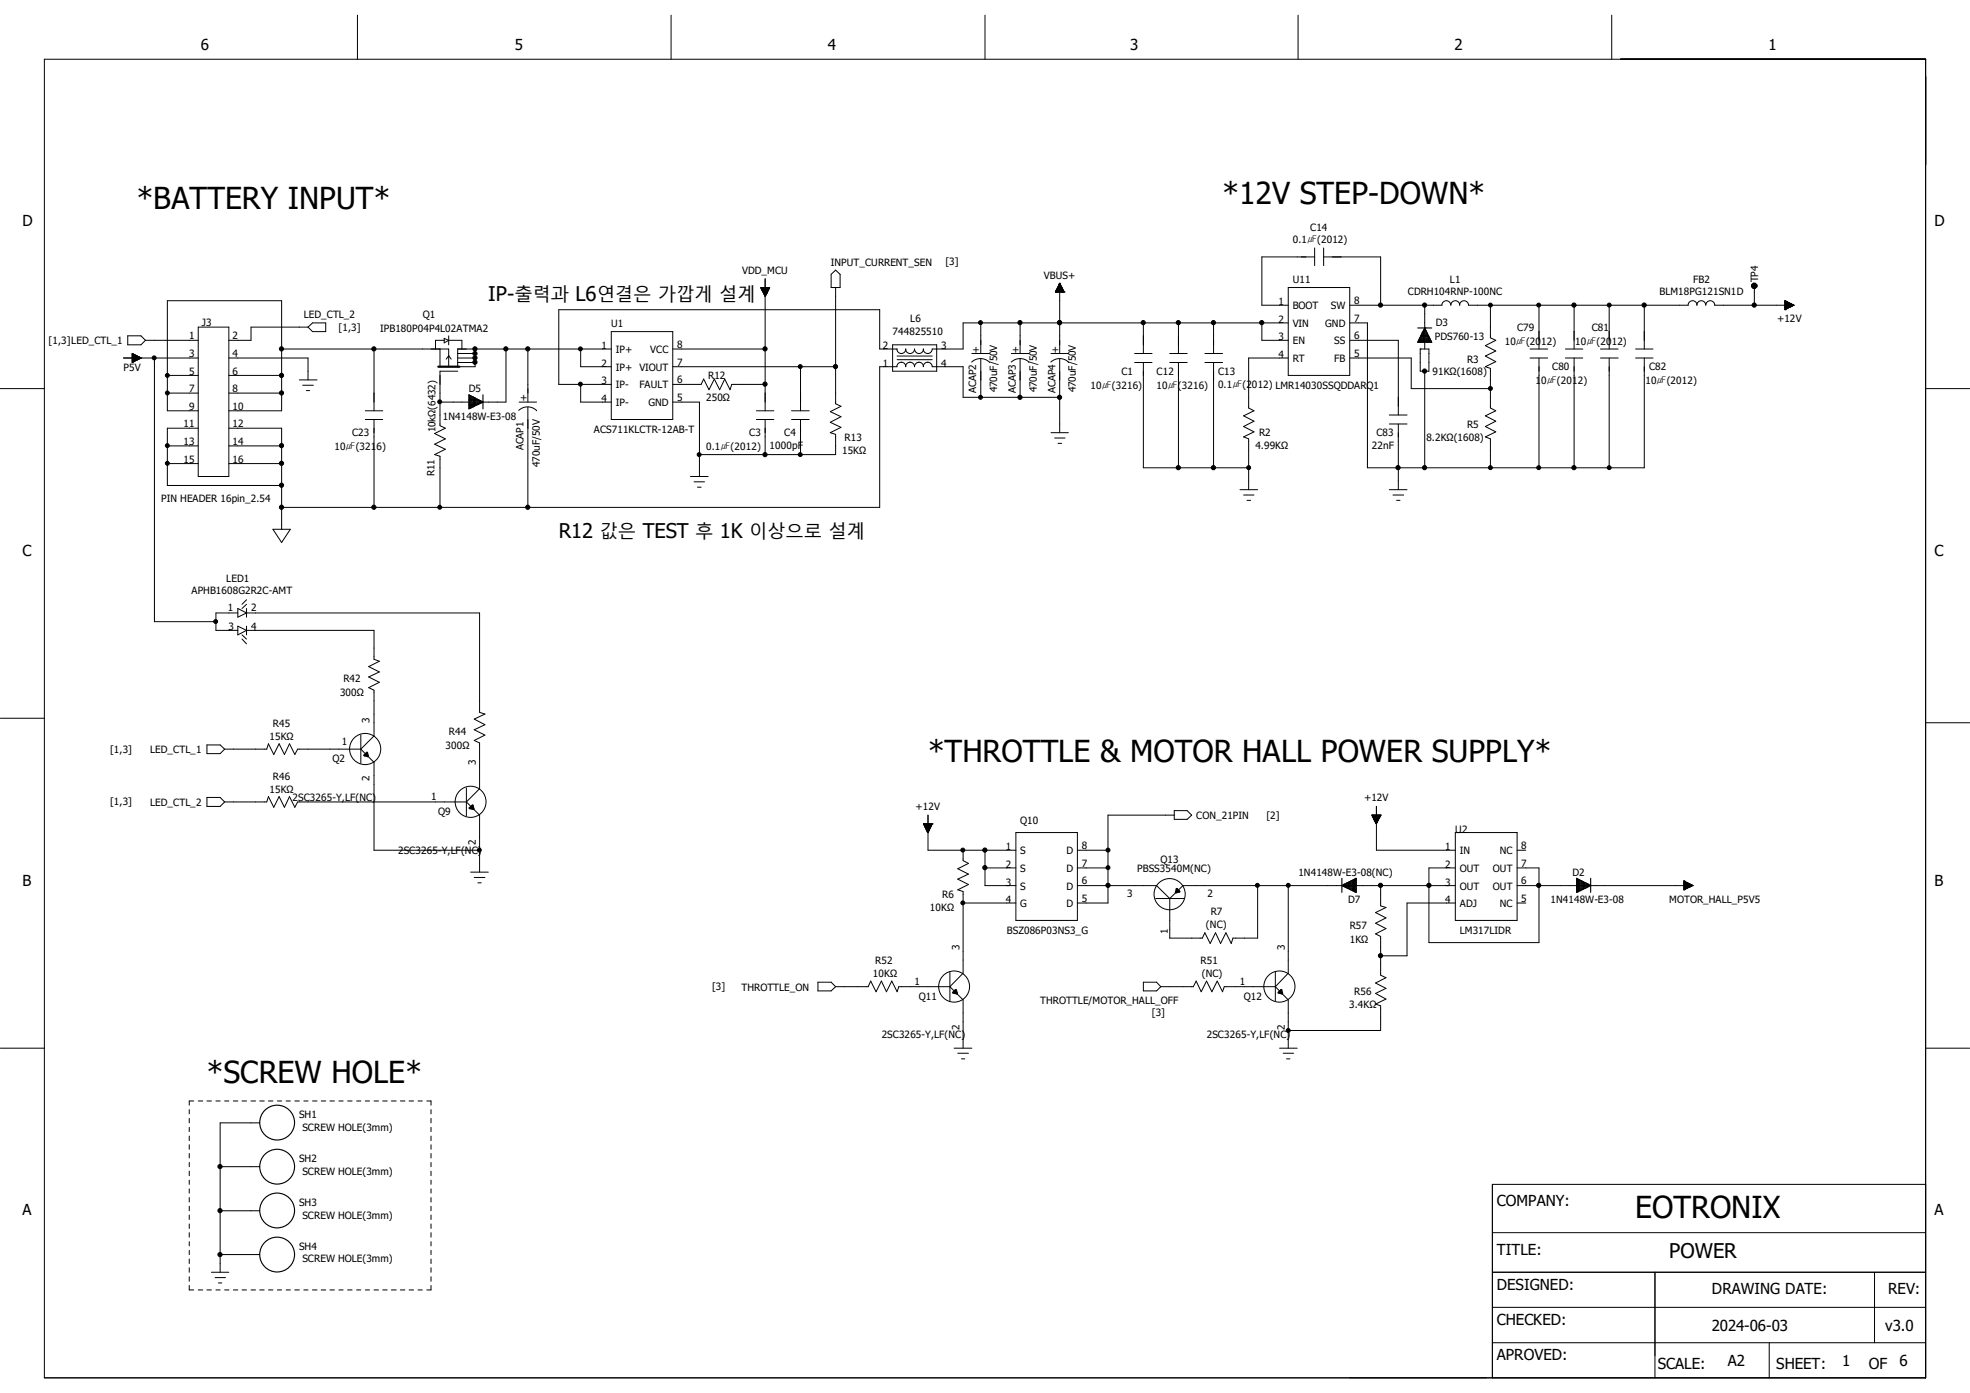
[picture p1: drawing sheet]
<svg xmlns="http://www.w3.org/2000/svg" width="297mm" height="210mm" viewBox="0 0 297 210" stroke-linecap="round" stroke-linejoin="round" font-family="sans-serif">
<g fill="none" stroke="#000" stroke-width=".15">
<path d="M6.7 8.9h283.6v198.8h-283.6zM53.9 2.3v6.6M101.2 2.3v6.6M148.5 2.3v6.6M195.7 2.3v6.6M243 2.3v6.6M198.2 38.7h-8v7.3h4M198.2 37.4v2.6M199.6 38.7h8.6v7.3M199.6 37.4v2.6M0 58.6h6.7M18.6 54h11.3"/>
<path d="M19.3 50.6h2l.6 .7-.6 .7h-2zM19.9 54.7h.1M19.9 53.3h.1M19.9 53.7h.8v.6M19.9 53.3v1.4M19.9 53.3l1.4 .7M19.9 54.6h.2M19.9 54.5h.3M19.9 53.5h.4v.9h-.4M19.9 53.6h.6v.8h-.6M19.9 54.3h.7M19.9 54.3h.8"/>
<path d="M19.9 54.1h1.1M19.9 54.1h1.3M19.9 54h1.4M19.9 53.9h1.3v.1M19.9 53.9h1.2v.2M19.9 53.8h1.1v.3M19.9 53.8h1v.3M19.9 53.7h.9v.5M19.9 53.6h.7v.7M19.9 53.5h.5v.9M19.9 53.4h.3v1.1M19.9 53.4h.1v1.2"/>
<path d="M20 53.3v1.3M20.1 53.4v1.2M20.2 53.4v1.1M20.3 53.5v.9M20.4 53.6v.8h-.5M20.5 53.6v.7M20.6 53.6v.7M20.7 53.7v.5M20.9 53.8v.4h-1M21 53.8v.3h-1.1M21 53.8v.3M21.2 53.9v.1"/>
<path d="M21.3 54h.1M21.3 54l-1.4 .7M21.9 51.3h8M23.3 54v39.7h9.3M25.2 56.6h4.7M25.2 59.3h4.7M29.9 49.3h4.6v22.5h-4.6zM34.5 54h11.9v3.3M34.5 56.6h8M34.5 59.3h8M42.5 52.6h25.1v2.7M45.1 57.3h2.7"/>
<path d="M45.6 58.1h1.6M46.2 58.9h.5M46.4 49.3h-8.6v2h-3.3M46.4 49.3l.7-.6h2v1.3h-2zM56.4 52.6v9.3M66.3 52.6v2.7M67 51.3h-1.3v1.3M67.3 54.1l.3-.5 .4 .5M67.6 51.3l-.6-.3v.7l.6-.4h2v1.3M67.6 50.6v1.4M69 56h-2.7v8.2l.8 .4-1.6 .8 1.6 .8-1.6 .8 1.6 .7-1.6 .8 .8 .3v7.7M69 54.7h2.6"/>
<path d="M69 54h2.6M69 53.3h2.6M71.6 52.6h.1M71.6 54.7h.1M71.6 54h.1M71.6 53.3h.1M71.6 52.6v2.7h-2.6v-2.7h23.2M76.3 52.6v8h-3.5M79.6 52.6v8M87.5 52.6v2.7h4.7M87.5 58v2.6h4.7M92.2 50h9.2v13.2h-9.2z"/>
<path d="M101.4 52.6h14M101.4 55.3h24.6M101.4 58h4.3l.4-.9 .8 1.7 .8-1.7 .8 1.7 .8-1.7 .8 1.7 .2-.8h5.1M114.7 43.3h1.3l-.6 1.4M114.7 43.3l.7 1.4M114.7 43.3v.1h1.3M114.7 43.4h1.3M114.8 43.5h1.2M114.8 43.3v.3h1.2M114.8 43.6h1.1M114.9 43.3v.3h1v-.3M114.9 43.8h.9"/>
<path d="M114.9 43.3v.5h1M114.9 43.3v.6h.9v-.6M115 43.9h.8M115 44h.7M115 43.3v.7h.7M115.1 44.1h.6M115.1 43.3v.8M115.1 44.2h.6M115.1 43.3v.9M115.1 44.2h.5M115.1 43.3v1M115.2 44.4h.3"/>
<path d="M115.2 43.3v1.1h.3M115.3 43.3v1.2h.1M115.3 43.3v1.3h.1M115.4 42v19.9M115.4 44.7h.1M115.4 43.3v1.3M115.5 43.3v1.2h-.2M115.5 43.3v1.1h-.3M115.6 43.3v1h-.5M115.7 43.3v.9M115.7 43.3v.7M115.7 43.3v.6"/>
<path d="M115.9 43.3v.4h-1M116 43.3v.2M116 43.3v.1M120.7 55.3v6.6M125.3 41.4l.7-.7 .7 .7v1.9h-1.4zM126 43.3v17.6l.8 .4-1.6 .8 1.6 .7-1.6 .9 1.6 .7-1.6 .8 .8 .3v3h-20.5M134.6 52h6.6v4h-6.6zM135.3 55.3h-2.7v21.2h-90.1M135.3 53.7h5.2M135.3 54.2h5.2M135.9 54.6a.68 .68 0 0 1 .7 .7M135.9 53.3a.61 .61 0 0 1-.6-.7h-2.7v-5.9h-48.4v11.3h8"/>
<path d="M135.9 54.7a.59 .59 0 0 0-.7 .6M137.2 53.3a.61 .61 0 0 1-.6-.7 .68 .68 0 0 1-.7 .7M137.2 54.6a.68 .68 0 0 1 .7 .7 .61 .61 0 0 1 .7-.6M137.2 54.7a.59 .59 0 0 0-.7 .6M138.6 54.6a.68 .68 0 0 1 .6 .7M139.9 53.3a.61 .61 0 0 1-.7-.7 .68 .68 0 0 1-.6 .7 .68 .68 0 0 1-.7-.7 .68 .68 0 0 1-.7 .7M139.9 54.6a.68 .68 0 0 1 .6 .7h4.7v4.6h14.6M139.9 54.7a.59 .59 0 0 0-.7 .6M146.5 54.6a1.89 1.89 0 0 1 2.7 .1M146.5 53.3h2.7M147.9 48.7v4.6M147.9 54.1v5.8"/>
<path d="M152.5 54.6a1.84 1.84 0 0 1 2.6 .1M152.5 53.3h2.7M153.8 48.7v4.6M153.8 54.1v5.8M158.4 54.6a1.84 1.84 0 0 1 2.7 .1M158.5 53.3h2.6M159.1 44h.1M159.1 44h1.3M159.2 44v-.1h1.2v.1M159.2 43.9h1.2M159.2 43.8h1.1v.2M159.2 43.8v.2"/>
<path d="M159.3 43.8h1M159.3 43.7h1v.3M159.3 43.7v.3M159.3 43.6h1M159.3 44v-.4h.9v.4M159.4 44v-.5h.8v.5M159.4 43.6h.8M159.4 43.4h.7M159.4 43.4h.7v.6M159.4 43.3v.7M159.5 43.3h.6M159.5 43.3h.6v.7"/>
<path d="M159.6 43.2h.4v.8M159.6 43.1h.4v.9M159.6 43v1M159.6 43h.3v1M159.6 43h.3M159.6 42.9v1.1M159.7 42.8h.2v1.2M159.7 42.9h.2M159.7 42.8v1.2M159.7 42.8h.1M159.8 42.7h.1M159.8 48.7h.1"/>
<path d="M159.8 42.7v10.6M159.8 54.1v11.1M159.8 42.7l-.7 1.3M159.8 42.7l.6 1.3M159.8 42.8v1.2M160 43.1h-.4v.9M160.1 43.2h-.6v.8M160.4 44h.1M171.1 54.7h2.6M171.1 53.3h2.6M172.4 48.7v4.6M172.4 54.7v15.8h15.9"/>
<path d="M176.4 54.7h2.6M176.4 53.3h2.6M177.7 48.7h.1M177.7 48.7v4.6M177.7 54.7v15.8M181.7 54.7h2.6M181.7 53.3h2.6M183 48.7v4.6M183 54.7v15.8M190.2 48.7v2.6h4M194.2 48.7h-49v3.9h-4.7a.68 .68 0 0 1-.6 .7M194.2 54h-5.9v7.5l.8 .4-1.6 .8 1.6 .8-1.6 .8 1.6 .8-1.6 .8 .8 .3v7.6"/>
<path d="M194.2 43.3h9.3v13.3h-9.3zM203.5 54h9.3v4.6h11.9M203.5 51.3h7.3v11.3M203.5 48.7h2.7v21.8h41.7v-16.5M203.5 46h13.9M214.1 52.6h.1M214.1 52.6h1.3v3.4h-1.3zM214.8 46v3.4M214.8 51.6v1M214.8 56v14.5M217.4 46a.68 .68 0 0 1 .7-.7 .68 .68 0 0 1 .6 .7M218.7 46a.66 .66 0 0 1 .7-.7 .66 .66 0 0 1 .6 .7"/>
<path d="M220 46a.68 .68 0 0 1 .7-.7 .68 .68 0 0 1 .7 .7h33.2M224.7 46h.1M224.7 46v4.9l.8 .4-1.6 .8 1.6 .8-1.6 .8 1.6 .8-1.6 .8 .8 .2v6l.8 .4-1.6 .8 1.6 .8-1.6 .8 1.6 .8-1.6 .8 .8 .3v4.3M230.7 52.6h2.6M230.7 54h2.6M232 46h.1M232 46v6.6M232 54v16.5M236 52.6h2.6M236 54h2.6M237.3 46h.1M237.3 46v6.6"/>
<path d="M237.3 54v16.5M241.3 52.6h2.7M241.3 54h2.7M242.6 46v6.6M242.6 54v16.5M246.6 52.6h2.6M246.6 54h2.6M247.9 46v6.6M254.5 46a.66 .66 0 0 1 .7-.7 .66 .66 0 0 1 .6 .7M255.8 46a.68 .68 0 0 1 .7-.7 .68 .68 0 0 1 .7 .7M257.2 46a.66 .66 0 0 1 .6-.7 .66 .66 0 0 1 .7 .7M258.5 46h11.9"/>
<path d="M264.1 43.2l.2 .3M264.1 43v.2M264.1 43.2h.8M264.1 43.1h.8M264.1 43h.8M264.2 43.3h.6M264.3 42.7h.3M264.3 43.5h.3M264.3 42.7l-.2 .3M264.3 42.7v.8M264.5 42.7v3.3M264.6 42.7l.3 .3"/>
<path d="M264.6 42.7v.8M264.8 43.3v-.5h-.6v.6M264.9 43v.2M264.9 43.2l-.3 .3M269.1 46.7h.1M269.1 45.3h.1M269.1 45.3l1.3 .7M269.1 45.3v1.4M269.1 45.4h.1v1.3h-.1M269.1 45.5h.3v1.1h-.3M269.1 45.5h.4v1h-.4M269.1 45.6h.4v.8h-.4"/>
<path d="M269.1 45.6h.6v.8h-.6M269.1 45.7h.8v.6h-.8M269.1 45.8h.9v.5h-.9M269.1 45.9h1.2v.2h-1.2M269.1 45.9h1.1M269.1 45.8h1M269.1 45.7h.7v.6M269.2 45.4v1.3M269.3 45.4v1.2M269.4 45.5v1M269.5 45.6v.9M269.6 45.6v.8"/>
<path d="M269.7 45.6v.8M269.7 45.7v.7h-.6M269.9 45.8v.5M270 45.8v.4M270.1 45.8v.4h-1M270.1 45.8v.4M270.2 45.9v.2h-1.1M270.3 45.9v.2M270.4 46l-1.3 .1M270.4 46h.1M270.4 46l-1.3 .7M290.3 58.6h6.7"/>
<path d="M25.2 67.2h4.7M25.2 69.9h4.7M29.9 61.9h-4.7v-16.6h17.3v16.6h-8M29.9 64.6h-4.7v8.6h17.3M34.5 64.6h8v15.2M34.5 67.2h8M34.5 69.9h8M41.1 79.8h2.7l-1.3 2zM55.1 63.2h2.6M55.1 61.9h2.6M56.4 63.2v13.3M66.3 60.6h4.4"/>
<path d="M78.2 61.9a1.89 1.89 0 0 1 2.7 0M78.3 60.6h2.6M79.6 61.4v15.1M101.4 60.6h4.1v11.2M104.1 71.8h2.7M104.6 72.6h1.6M105.2 73.4h.5M114 63.2h2.7M114 61.9h2.7M115.4 63.2v5.3M119.3 63.2h2.7M119.3 61.9h2.7"/>
<path d="M120.7 63.2v5.3M158.5 65.2h2.6M159 66h1.6M159.5 66.8h.6M177.7 70.5h.1M183 70.5h.1M186.9 73.8h2.7M187.5 74.6h1.6M188 75.4h.6M209.5 63.9h2.6M209.5 62.6h2.6M209.5 73.8h2.6"/>
<path d="M210 74.6h1.6M210.6 75.4h.5M210.8 70.5h.1M210.8 63.9v9.9M214.8 70.5h.1M34.5 95h.1M35.9 91.7l1.3 .7-1.3 .6zM35.9 94.4l1.3 .6-1.3 .7zM35.9 92.4h-3.3v2.6h3.3M36.5 95.7l.7 .7M36.5 96.4l.7 .7M37.2 95h19.2v4.4l.8 .3-1.6 .8 1.6 .8-1.6 .8 1.6 .8-1.6 .8 .8 .4v6.9l-2 1.9"/>
<path d="M37.2 92.4h35.1v15l.8 .3-1.6 .7 1.6 .9-1.6 .7 1.6 .8-1.6 .8 .8 .4v6.9l-2 2M37.2 91.7v1.3M37.2 94.4v1.3M37.2 91.1l-.7 .6M37.2 90.4l-.7 .7M0 108.3h6.7M31.2 112.3h2l.7 .6-.7 .7h-2zM33.9 112.9h6.3l.3-.8 .8 1.6 .8-1.6 .8 1.6 .7-1.6 .8 1.6 .5-.8h9.5M54.4 112.9l2 2v13.3h15.9M54.4 110.8v4.3M70.3 118.8v4.2M290.3 109h6.7"/>
<path d="M31.2 120.2h2l.7 .7-.7 .7h-2zM33.9 120.9h6.3l.3-.8 .8 1.6 .8-1.6 .8 1.6 .7-1.6 .8 1.6 .5-.8h25.4M70.3 120.9l2 2v8.6M71 131.5h2.6M71.5 132.3h1.6M72.1 133.1h.5M139.2 124.2h.1M139.2 124.2l.7 1.3M139.2 124.2h1.3M139.2 124.3h1.3M139.3 124.2v.1h1.2M139.3 124.4h1.2"/>
<path d="M139.4 124.5h1M139.4 124.2v.3h1M139.4 124.6h1M139.4 124.2v.3h1v-.3M139.4 124.2v.5h.9M139.5 124.2v.6h.8v-.6M139.5 124.7h.8M139.5 124.2v.7h.8M139.5 124.8h.8M139.6 124.9h.6M139.6 125.1h.6M139.6 124.2v.8h.6"/>
<path d="M139.7 124.2v.9h.4M139.7 125.1h.4M139.7 124.2v1M139.7 124.2v1.1h.3M139.8 125.3h.2M139.8 124.2v1.2M139.8 125.4h.2M139.9 124.2v1.3M139.9 122.9v5.3h13.3M140 124.2v1.2h-.2M140 124.2v1.1h-.3M140.1 124.2v1h-.4"/>
<path d="M140.1 124.2v.9M140.2 124.2v.7M140.3 124.2v.6M140.3 124.2v.4M140.4 124.2v.2M140.5 124.2v.1M140.5 124.2h.1M140.5 124.2l-.6 1.3M145.2 128.2h.1M145.2 136.1h.1M145.2 136.1h8M145.2 128.2v1.6l.8 .4-1.6 .8 1.6 .8-1.6 .7 1.6 .8-1.6 .9 .8 .2v12.3l-2 2.1"/>
<path d="M148.5 128.2v5.3h4.7M148.5 130.9h4.7M153.2 125.5h9.2v13.3h-9.2zM162.4 130.9h4.6M162.4 128.2h4.6M162.4 133.5h12l2 2M167 133.5h.1M174.2 135.5h4.3M177 122.9h-10v13.2h-4.6M177 122.2h2l.7 .7-.7 .6h-2zM189.6 133.5v7.9h-3.7l-.3 .8-.8-1.6-.8 1.6-.7-1.6-.8 1.6-.8-1.6-.4 .8h-4.9v-5.9M194.2 133.5v13.2l-1.9 2.1"/>
<path d="M202.3 133.5h-23.9l-2 2M204.5 133.5h14.9M206.8 122.9h.1M206.8 122.9h1.4M206.8 122.9l.7 1.3 .7-1.3M206.9 122.9v.1h1.2M206.9 123h1.3M206.9 122.9v.2h1.2v-.2M206.9 123.1h1.2M207 123.2h1M207 123.3h1M207 122.9v.3h1v-.3"/>
<path d="M207.1 122.9v.5h.8M207.1 122.9v.6h.7v-.6M207.1 123.5h.8M207.2 122.9v.8h.6M207.2 123.6h.6M207.2 123.7h.6M207.3 123.8h.4M207.3 122.9v.9h.4M207.3 122.9v1h.3M207.4 124h.2M207.4 122.9v1.1h.2M207.4 122.9v1.2h.2"/>
<path d="M207.4 124.1h.2M207.5 124.2h.1M207.5 122.9v1.3M207.5 121.6v6.6h11.9M207.6 122.9v1.1M207.7 122.9v1h-.4M207.7 122.9v.8M207.8 122.9v.7M207.9 122.9v.5h-.8M207.9 122.9v.4M208.1 122.9v.1M208.2 122.9h.1"/>
<path d="M208.2 133.5v3.1l.8 .2-1.6 .8 1.6 .8-1.6 .8 1.6 .8-1.6 .8 .8 .4v5.8l.8 .4-1.6 .8 1.6 .8-1.6 .8 1.6 .8-1.6 .8 .8 .2v3.8h-14M215.4 133.5h.1M219.4 125.5h9.3v13.3h-9.3zM219.4 130.9h-4v11.2h16.6v-11.2h-3.3M219.4 136.1h-7.3v8h-3.9M228.7 128.2h1.3M228.7 133.5h9M228.7 136.1h1.3M232 133.5h.1M239.8 133.5h15.4M253.9 134.2h.1M253.9 132.8h.1"/>
<path d="M253.9 133.1h.5M253.9 132.8v1.4M253.9 132.8l1.3 .7M253.9 134.1h.1M253.9 134h.4M253.9 133.9h.4M253.9 133.9h.5M253.9 133.8h.8M253.9 133.7h.9M253.9 133.7h1M253.9 133.6h1.1M253.9 133.6h1.2"/>
<path d="M253.9 133.4h1.2v.1M253.9 133.4h1.2M253.9 133.3h1v.3M253.9 133.3h.9M253.9 133.3h.8M253.9 133.2h.7M253.9 133.1h.6v.7M253.9 133.1h.4v.8M253.9 133h.3M253.9 132.9h.2M253.9 132.9h.1M254 132.9v1.2"/>
<path d="M254 132.9v1.1M254.1 133v1h-.2M254.2 133v1M254.3 133v.9M254.3 133.1v.8M254.4 133.1v.8M254.6 133.2v.6h-.7M254.6 133.2v.6M254.7 133.3v.4M254.8 133.3v.4M254.9 133.3v.3M255 133.4v.2"/>
<path d="M255.1 133.4v.2M255.2 133.5h.1M255.2 133.5l-1.3 .7M0 158h6.7M123.3 148.1h2l.7 .7-.7 .6h-2zM126 148.8h4.9l.4-.9 .8 1.6 .8-1.6 .7 1.6 .9-1.6 .8 1.6 .2-.7h7.7M143.2 148.8l2 1.9v7.3M143.2 146.6v4.3M143.8 158h2.7M144.4 158.8h1.6M144.9 159.6h.6M172.4 148.1h2l.6 .7-.6 .6h-2z"/>
<path d="M175 148.8h4.9l.4-.9 .8 1.6 .8-1.6 .8 1.6 .8-1.6 .8 1.6 .3-.7h7.7M192.3 148.8l1.9 1.9v7.3M192.3 146.6v4.3M192.9 158h2.7M193.5 158.8h1.5M194 159.6h.5M290.3 158h6.7M28.5 167.3v.6M28.5 168.6v.7M28.5 170v.6M28.5 171.3v.7M28.5 172.6v.7"/>
<path d="M28.5 173.9v.7M28.5 175.3v.6M28.5 176.6v.6M28.5 177.9v.7M28.5 179.2v.7M29.2 166h-.7v.6M29.9 166h.7M31.2 166h.7M32.6 166h.6M33.2 175.9h6M33.9 166h.6M35.2 166h.7"/>
<path d="M36.5 166h.7M37.8 166h.7M39.2 166h.6M39.2 169.3h-6v22.5M40.5 166h.6M41.8 166h.7M43.1 166h.7M44.4 166h.7M45.8 166h.6M47.1 166h.7M48.4 166h.7M49.7 166h.7"/>
<path d="M51.1 166h.6M52.4 166h.7M53.8 166h.6M55.1 166h.6M56.4 166h.7M57.7 166h.7M59 166h.7M60.4 166h.6M61.7 166h.7M63 166h.7M64.3 166h.7v.6M65 167.3v.6"/>
<path d="M65 168.6v.7M65 170v.6M65 171.3v.7M65 172.6v.7M65 173.9v.7M65 175.3v.6M65 176.6v.6M65 177.9v.7M65 179.2v.7M290.3 178.6h-65.3v29.1M28.5 193.8v.7h.7M28.5 180.6v.6"/>
<path d="M28.5 181.9v.6M28.5 183.2v.7M28.5 184.5v.7M28.5 185.8v.7M28.5 187.2v.6M28.5 188.5v.6M28.5 189.8v.7M28.5 191.1v.7M28.5 192.5v.7M29.9 194.5h.7M31.2 194.5h.7M31.9 191.8h2.6"/>
<path d="M32.4 192.6h1.6M32.6 194.5h.6M32.9 193.4h.5M33.2 182.5h6M33.2 189.1h6M33.9 194.5h.6M35.2 194.5h.7M36.5 194.5h.7M37.8 194.5h.7M39.2 194.5h.6M40.5 194.5h.6M41.8 194.5h.7"/>
<path d="M43.1 194.5h.7M44.4 194.5h.7M45.8 194.5h.6M47.1 194.5h.7M48.4 194.5h.7M49.7 194.5h.7M51.1 194.5h.6M52.4 194.5h.7M53.8 194.5h.6M55.1 194.5h.6M56.4 194.5h.7M57.7 194.5h.7"/>
<path d="M59 194.5h.7M60.4 194.5h.6M61.7 194.5h.7M63 194.5h.7M65 180.6v.6M65 181.9v.6M65 183.2v.7M65 184.5v.7M65 185.8v.7M65 187.2v.6M65 188.5v.6M65 189.8v.7"/>
<path d="M65 191.1v.7M65 192.5v.7M65 193.8v.7h-.7M225 197.1h65.3M225 191.8h65.3M225 185.8h65.3M249.5 191.8v15.9M282.6 191.8v10.6M225 202.4h65.3M266.7 202.4v5.3"/>
<circle cx="55.1" cy="112.9" r="2.35"/>
<circle cx="70.9" cy="120.9" r="2.34"/>
<circle cx="176.3" cy="134.8" r="2.35"/>
<circle cx="143.8" cy="148.7" r="2.34"/>
<circle cx="192.9" cy="148.7" r="2.35"/>
</g>
<path d="M66.1 55.3h3.2M54.9 113.9l.4-.4 .2 .5zM70.8 121.8l.4-.3 .2 .5zM177.4 134l.4 .4-.5 .1zM143.7 149.6l.4-.3 .2 .5zM192.8 149.6l.4-.3 .1 .5z" fill="none" stroke="#000" stroke-width=".34"/>
<g fill="none" stroke="#000" stroke-width=".17">
<path d="M70.7 59.5l2.1 1.1-2.1 1zM70.7 59.9h.6M70.7 59.6h.3M70.8 59.6v2M71 59.7v1.8h-.3M71.2 59.8v1.6M71.4 59.9v1.4M71.5 60v1.3M72.8 59.5v2.1M213.7 49.4h2.2M213.8 51.5h2M213.9 51.3h1.8"/>
<path d="M213.9 51.3v.3M214 51.1h1.6M214 51h1.5M214.1 50.9v.7M214.2 50.8h1.2M214.2 50.6h1.1M214.2 50.5v1.1M214.3 50.4h.9M214.4 50.2h.7M214.4 50.1v1.5M214.5 50h.6M214.6 49.8h.4"/>
<path d="M214.6 49.8v1.8M214.7 49.7h.2M214.8 49.4h.1M214.8 49.4l1.1 2.2h-2.2zM214.8 49.4v2.2M215 49.9v1.7M215.2 50.2v1.4M215.4 50.6v1M215.6 51v.6M215.7 51.4v.2M70.7 61.3h.7M70.7 61h1.4"/>
<path d="M70.7 60.8h1.8M70.7 60.6h2.1M70.7 60.4h1.8v.3M70.7 60.2h1.4v.7M70.7 60h1M71.7 60.1v1h-1M71.9 60.2v.8M72.3 60.3v.6M72.7 60.5v.2M202.3 133.5l2.2-1.1v2.1zM202.3 132.4v2.1M202.4 133.4v.1h2.1"/>
<path d="M202.6 133.3v.3M202.6 133.3h1.9M202.7 133.3v.4h1.8M202.9 133.2v.6M203 133.1h1.5M203.1 133.1v.8h1.4M203.3 133v1M203.4 133h1.1M203.5 132.9v1.2h1M203.7 132.8v1.4M203.8 132.8h.7M203.9 132.7v1.6h.6"/>
<path d="M204 132.6v1.8M204.1 132.6h.4M204.2 132.5v2h.3M204.4 132.4v2.1M237.7 132.4l2.1 1.1-2.1 1zM237.7 134.5h.3M237.7 134.3h.6M237.7 134.1h1M237.7 133.9h1.4M237.7 133.7h1.7M237.7 133.5h2.1M237.7 133.3h1.8"/>
<path d="M237.7 133.1h1.4v.7M237.7 133h1.1v1M237.7 132.8h.7M237.7 132.6h.3M237.8 132.5v2M238 132.6v1.8M238.2 132.7v1.6M238.4 132.8v1.4M238.5 132.8v1.4M238.9 133.1v.8M239.3 133.2v.6M239.5 133.3v.3"/>
<path d="M239.7 133.4v.2M239.8 132.4v2.1"/>
<circle cx="41.8" cy="169.2" r="2.62"/>
<circle cx="41.8" cy="175.9" r="2.62"/>
<circle cx="41.8" cy="189.1" r="2.62"/>
<circle cx="41.8" cy="182.5" r="2.62"/>
</g>
<g fill="#000" stroke="#000" stroke-width=".15">
<circle cx="23.2" cy="54" r=".3"/>
<circle cx="25.2" cy="59.2" r=".3"/>
<circle cx="25.2" cy="56.6" r=".3"/>
<circle cx="42.4" cy="59.2" r=".32"/>
<circle cx="42.4" cy="56.6" r=".32"/>
<circle cx="42.4" cy="52.6" r=".32"/>
<circle cx="56.4" cy="52.6" r=".32"/>
<circle cx="71.6" cy="54.6" r=".32"/>
<circle cx="71.6" cy="54" r=".32"/>
<circle cx="71.6" cy="53.3" r=".32"/>
<circle cx="71.6" cy="52.6" r=".32"/>
<circle cx="76.3" cy="52.6" r=".32"/>
<circle cx="79.6" cy="52.6" r=".32"/>
<circle cx="87.5" cy="52.6" r=".3"/>
<circle cx="87.5" cy="57.9" r=".3"/>
<circle cx="115.3" cy="52.6" r=".32"/>
<circle cx="115.3" cy="57.9" r=".32"/>
<circle cx="120.7" cy="55.3" r=".3"/>
<circle cx="126" cy="55.3" r=".32"/>
<circle cx="147.8" cy="48.6" r=".3"/>
<circle cx="147.8" cy="59.9" r=".3"/>
<circle cx="153.8" cy="48.6" r=".32"/>
<circle cx="153.8" cy="59.9" r=".32"/>
<circle cx="159.7" cy="48.6" r=".32"/>
<circle cx="159.7" cy="59.9" r=".32"/>
<circle cx="172.4" cy="48.6" r=".32"/>
<circle cx="177.7" cy="48.6" r=".32"/>
<circle cx="182.9" cy="48.6" r=".32"/>
<circle cx="190.2" cy="48.6" r=".32"/>
<circle cx="208.1" cy="46" r=".32"/>
<circle cx="214.8" cy="46" r=".32"/>
<circle cx="214.8" cy="55.9" r=".32"/>
<circle cx="224.7" cy="58.6" r=".3"/>
<circle cx="224.7" cy="46" r=".3"/>
<circle cx="232" cy="46" r=".3"/>
<circle cx="237.3" cy="46" r=".32"/>
<circle cx="242.6" cy="46" r=".3"/>
<circle cx="247.9" cy="46" r=".32"/>
<circle cx="264.5" cy="46" r=".32"/>
<circle cx="25.2" cy="69.9" r=".3"/>
<circle cx="25.2" cy="67.2" r=".3"/>
<circle cx="42.4" cy="67.2" r=".32"/>
<circle cx="42.4" cy="73.2" r=".32"/>
<circle cx="42.4" cy="69.9" r=".32"/>
<circle cx="42.4" cy="76.5" r=".32"/>
<circle cx="56.4" cy="76.5" r=".32"/>
<circle cx="66.3" cy="60.6" r=".3"/>
<circle cx="66.3" cy="76.5" r=".3"/>
<circle cx="79.6" cy="76.5" r=".32"/>
<circle cx="105.4" cy="68.5" r=".3"/>
<circle cx="115.3" cy="68.5" r=".32"/>
<circle cx="120.7" cy="68.5" r=".3"/>
<circle cx="177.7" cy="70.5" r=".32"/>
<circle cx="182.9" cy="70.5" r=".32"/>
<circle cx="188.3" cy="70.5" r=".3"/>
<circle cx="210.8" cy="70.5" r=".3"/>
<circle cx="214.8" cy="70.5" r=".32"/>
<circle cx="224.7" cy="70.5" r=".3"/>
<circle cx="232" cy="70.5" r=".3"/>
<circle cx="237.3" cy="70.5" r=".32"/>
<circle cx="242.6" cy="70.5" r=".3"/>
<circle cx="32.5" cy="93.7" r=".3"/>
<circle cx="72.3" cy="128.2" r=".3"/>
<circle cx="145.2" cy="128.2" r=".3"/>
<circle cx="145.2" cy="136.1" r=".3"/>
<circle cx="148.5" cy="130.8" r=".32"/>
<circle cx="148.5" cy="128.2" r=".32"/>
<circle cx="167" cy="128.2" r=".3"/>
<circle cx="167" cy="133.5" r=".3"/>
<circle cx="167" cy="130.8" r=".3"/>
<circle cx="189.6" cy="133.5" r=".3"/>
<circle cx="194.2" cy="133.5" r=".3"/>
<circle cx="208.1" cy="133.5" r=".32"/>
<circle cx="215.4" cy="133.5" r=".3"/>
<circle cx="232" cy="133.5" r=".3"/>
<circle cx="194.2" cy="155.4" r=".3"/>
<circle cx="208.1" cy="144.1" r=".32"/>
<circle cx="33.2" cy="175.9" r=".32"/>
<circle cx="33.2" cy="182.5" r=".32"/>
<circle cx="33.2" cy="189.1" r=".32"/>
</g>
<g font-size="4.6">
<text x="20.6" y="31.5">*BATTERY INPUT*</text>
<text x="184.3" y="30.8">*12V STEP-DOWN*</text>
<text x="139.9" y="114.9">*THROTTLE &amp; MOTOR HALL POWER SUPPLY*</text>
<text x="31.2" y="163.3">*SCREW HOLE*</text>
<text x="246.5" y="183.6">EOTRONIX</text>
</g>
<g font-size="3.1">
<text x="73.6" y="45.3">IP-출력과 L6연결은 가깝게 설계</text>
<text x="84.2" y="81.1">R12 값은 TEST 후 1K 이상으로 설계</text>
<text x="251.7" y="189.7">POWER</text>
</g>
<g font-size="2.3">
<text x="30.3" y="7.6">6</text>
<text x="77.6" y="7.6">5</text>
<text x="124.8" y="7.6">4</text>
<text x="170.4" y="7.6">3</text>
<text x="219.3" y="7.6">2</text>
<text x="266.6" y="7.6">1</text>
<text x="3.4" y="34.1">D</text>
<text x="291.6" y="34.1">D</text>
<text x="3.4" y="83.8">C</text>
<text x="291.6" y="83.8">C</text>
<text x="3.4" y="133.5">B</text>
<text x="291.6" y="133.5">B</text>
<text x="3.4" y="183.2">A</text>
<text x="225.7" y="181.9">COMPANY:</text>
<text x="291.6" y="183.2">A</text>
<text x="225.7" y="189.1">TITLE:</text>
<text x="225.7" y="194.5">DESIGNED:</text>
<text x="258.1" y="195.1">DRAWING DATE:</text>
<text x="284.6" y="195.1">REV:</text>
<text x="225.7" y="199.8">CHECKED:</text>
<text x="258.1" y="200.6">2024-06-03</text>
<text x="284.2" y="200.6">v3.0</text>
<text x="225.7" y="205.1">APROVED:</text>
<text x="249.9" y="206.4">SCALE:</text>
<text x="260.5" y="205.9">A2</text>
<text x="267.8" y="206.4">SHEET:</text>
<text x="277.7" y="205.9">1</text>
<text x="281.8" y="206.4">OF</text>
<text x="286.4" y="205.9">6</text>
</g>
<g font-size="1.5">
<text x="197.5" y="34.8">C14</text>
<text x="111.9" y="41.4">VDD_MCU</text>
<text x="125.3" y="40">INPUT_CURRENT_SEN</text>
<text x="142.5" y="39.9">[3]</text>
<text x="194.9" y="36.6">0.1㎌(2012)</text>
<text x="45.8" y="47.9">LED_CTL_2</text>
<text x="63.8" y="47.9">Q1</text>
<text x="157.4" y="42">VBUS+</text>
<text x="192.7" y="46">1</text>
<text x="194.9" y="46.6">BOOT</text>
<text x="194.9" y="42.7">U11</text>
<text x="200.7" y="46.6">SW</text>
<text x="204.2" y="45.8">8</text>
<text x="212.3" y="44.5">CDRH104RNP-100NC</text>
<text x="218.6" y="42.7">L1</text>
<text x="250.2" y="44.5">BLM18PG121SN1D</text>
<text x="255.3" y="42.7">FB2</text>
<text x="265.1" y="42.6" transform="rotate(-90 265.1 42.6)">TP4</text>
<text x="7.3" y="51.8">[1,3]LED_CTL_1</text>
<text x="28.5" y="53.8">3</text>
<text x="28.5" y="51.2">1</text>
<text x="30.4" y="49.2">J3</text>
<text x="35.1" y="51.2">2</text>
<text x="35.1" y="53.8">4</text>
<text x="51.1" y="49.9">[1,3]</text>
<text x="57.3" y="50">IPB180P04P4L02ATMA2</text>
<text x="90.7" y="52.6">1</text>
<text x="92.2" y="49.3">U1</text>
<text x="92.8" y="53.2">IP+</text>
<text x="98" y="53.2">VCC</text>
<text x="102.1" y="52.5">8</text>
<text x="133.1" y="52.6">2</text>
<text x="134.6" y="50.5">744825510</text>
<text x="137.2" y="48.5">L6</text>
<text x="141.9" y="52.6">3</text>
<text x="146.6" y="53.2">+</text>
<text x="152.6" y="53.2">+</text>
<text x="158.6" y="53.2">+</text>
<text x="192.7" y="48.7">2</text>
<text x="192.7" y="51.3">3</text>
<text x="192.7" y="54">4</text>
<text x="194.9" y="49.3">VIN</text>
<text x="194.9" y="51.9">EN</text>
<text x="199.8" y="49.3">GND</text>
<text x="201.2" y="51.9">SS</text>
<text x="204.2" y="48.5">7</text>
<text x="204.2" y="51.2">6</text>
<text x="204.2" y="53.8">5</text>
<text x="216.3" y="51.3">PDS760-13</text>
<text x="216.5" y="49.2">D3</text>
<text x="226.9" y="52">10㎌(2012)</text>
<text x="228.7" y="49.9">C79</text>
<text x="237.5" y="52">10㎌(2012)</text>
<text x="240" y="49.9">C81</text>
<text x="267.9" y="48.5">+12V</text>
<text x="18.6" y="56">P5V</text>
<text x="28.5" y="56.5">5</text>
<text x="28.5" y="59.1">7</text>
<text x="35.1" y="56.5">6</text>
<text x="35.1" y="59.1">8</text>
<text x="70.7" y="59.1">D5</text>
<text x="90.7" y="55.3">2</text>
<text x="90.7" y="58">3</text>
<text x="92.8" y="55.9">IP+</text>
<text x="92.8" y="58.5">IP-</text>
<text x="96.4" y="55.9">VIOUT</text>
<text x="96.4" y="58.5">FAULT</text>
<text x="102.1" y="55.2">7</text>
<text x="102.1" y="57.8">6</text>
<text x="106.8" y="57.1">R12</text>
<text x="133.1" y="55.3">1</text>
<text x="141.9" y="55.3">4</text>
<text x="147.2" y="59.3" transform="rotate(-90 147.2 59.3)">ACAP2</text>
<text x="150.3" y="59.1" transform="rotate(-90 150.3 59.1)">470uF/50V</text>
<text x="153.2" y="59.3" transform="rotate(-90 153.2 59.3)">ACAP3</text>
<text x="156.3" y="59.1" transform="rotate(-90 156.3 59.1)">470uF/50V</text>
<text x="159.1" y="59.3" transform="rotate(-90 159.1 59.3)">ACAP4</text>
<text x="162.2" y="59.1" transform="rotate(-90 162.2 59.1)">470uF/50V</text>
<text x="164.4" y="58.6">10㎌(3216)</text>
<text x="169.1" y="56.5">C1</text>
<text x="174.4" y="56.5">C12</text>
<text x="174.4" y="58.6">10㎌(3216)</text>
<text x="183.6" y="56.6">C13</text>
<text x="183.6" y="58.5">0.1㎌(2012) LMR14030SSQDDARQ1</text>
<text x="194.9" y="54.6">RT</text>
<text x="201.2" y="54.6">FB</text>
<text x="216" y="56.5">91KΩ(1608)</text>
<text x="221.2" y="54.7">R3</text>
<text x="231.5" y="58">10㎌(2012)</text>
<text x="234" y="55.8">C80</text>
<text x="248.1" y="58">10㎌(2012)</text>
<text x="248.6" y="55.8">C82</text>
<text x="27.7" y="64.4">11</text>
<text x="28.5" y="61.8">9</text>
<text x="35.1" y="61.8">10</text>
<text x="35.1" y="64.4">12</text>
<text x="53.1" y="65.7">C23</text>
<text x="65.7" y="65.2" transform="rotate(-90 65.7 65.2)">10kΩ(6432)</text>
<text x="66.8" y="63.2">1N4148W-E3-08</text>
<text x="78.4" y="60.5">+</text>
<text x="89.5" y="65.2">ACS711KLCTR-12AB-T</text>
<text x="90.7" y="60.6">4</text>
<text x="92.8" y="61.2">IP-</text>
<text x="97.7" y="61.2">GND</text>
<text x="102.1" y="60.5">5</text>
<text x="106.5" y="60.5">250Ω</text>
<text x="112.9" y="65.7">C3</text>
<text x="118.2" y="65.7">C4</text>
<text x="189.8" y="65.7">R2</text>
<text x="207.5" y="65.7">C83</text>
<text x="221.2" y="64.6">R5</text>
<text x="27.7" y="67.1">13</text>
<text x="27.7" y="69.8">15</text>
<text x="35.1" y="67.1">14</text>
<text x="35.1" y="69.8">16</text>
<text x="50.4" y="67.9">10㎌(3216)</text>
<text x="65.5" y="71.8" transform="rotate(-90 65.5 71.8)">R11</text>
<text x="78.9" y="67.9" transform="rotate(-90 78.9 67.9)">ACAP1</text>
<text x="81.4" y="70.4" transform="rotate(-90 81.4 70.4)">470uF/50V</text>
<text x="106.5" y="67.9">0.1㎌(2012)</text>
<text x="116" y="67.7">1000pF</text>
<text x="127" y="68.5">15KΩ</text>
<text x="127.3" y="66.4">R13</text>
<text x="189.3" y="67.7">4.99KΩ</text>
<text x="206.8" y="67.7">22nF</text>
<text x="215.1" y="66.4">8.2KΩ(1608)</text>
<text x="24.3" y="75.7">PIN HEADER 16pin_2.54</text>
<text x="28.9" y="89.6">APHB1608G2R2C-AMT</text>
<text x="34.1" y="87.8">LED1</text>
<text x="34.3" y="92.1">1</text>
<text x="34.5" y="94.9">3</text>
<text x="37.8" y="92.1">2</text>
<text x="37.8" y="94.9">4</text>
<text x="51.3" y="105">300Ω</text>
<text x="51.8" y="102.9">R42</text>
<text x="16.6" y="113.5">[1,3]</text>
<text x="22.6" y="113.5">LED_CTL_1</text>
<text x="40.6" y="111.5">15KΩ</text>
<text x="41.1" y="109.6">R45</text>
<text x="51.6" y="112.3">1</text>
<text x="55.7" y="109" transform="rotate(-90 55.7 109)">3</text>
<text x="67.2" y="112.9">300Ω</text>
<text x="67.7" y="110.8">R44</text>
<text x="40.6" y="119.5">15KΩ</text>
<text x="41.1" y="117.6">R46</text>
<text x="50.1" y="114.9">Q2</text>
<text x="55.7" y="117.7" transform="rotate(-90 55.7 117.7)">2</text>
<text x="71.8" y="115.4" transform="rotate(-90 71.8 115.4)">3</text>
<text x="16.6" y="121.4">[1,3]</text>
<text x="22.6" y="121.5">LED_CTL_2</text>
<text x="44.1" y="120.8">2SC3265-Y,LF(NC)</text>
<text x="65" y="120.6">1</text>
<text x="66" y="122.9">Q9</text>
<text x="138" y="122.1">+12V</text>
<text x="153.8" y="124.2">Q10</text>
<text x="180.3" y="123.5">CON_21PIN</text>
<text x="190.9" y="123.4">[2]</text>
<text x="205.7" y="120.8">+12V</text>
<text x="219.4" y="125.5">U2</text>
<text x="60" y="128.7">2SC3265-Y,LF(NC)</text>
<text x="71.8" y="127.4" transform="rotate(-90 71.8 127.4)">2</text>
<text x="151.6" y="128.2">1</text>
<text x="151.6" y="130.9">2</text>
<text x="153.8" y="128.8">S</text>
<text x="153.8" y="131.4">S</text>
<text x="160.8" y="131.4">D</text>
<text x="160.8" y="128.8">D</text>
<text x="163.1" y="130.7">7</text>
<text x="163.1" y="128.1">8</text>
<text x="171.4" y="131.5">PBSS3540M(NC)</text>
<text x="175" y="130">Q13</text>
<text x="217.9" y="128.2">1</text>
<text x="217.9" y="130.9">2</text>
<text x="220.1" y="128.8">IN</text>
<text x="220.1" y="131.4">OUT</text>
<text x="225.1" y="131.4">OUT</text>
<text x="226.1" y="128.8">NC</text>
<text x="229.4" y="130.7">7</text>
<text x="229.4" y="128.1">8</text>
<text x="140.2" y="137.3">10KΩ</text>
<text x="142.1" y="135.3">R6</text>
<text x="151.6" y="133.5">3</text>
<text x="151.6" y="136.1">4</text>
<text x="153.8" y="134.1">S</text>
<text x="153.8" y="136.7">G</text>
<text x="160.8" y="134.1">D</text>
<text x="160.8" y="136.7">D</text>
<text x="163.1" y="133.3">6</text>
<text x="163.1" y="136">5</text>
<text x="169.9" y="135.2">3</text>
<text x="182" y="135.2">2</text>
<text x="195.7" y="132">1N4148W-E3-08(NC)</text>
<text x="203.2" y="136.1">D7</text>
<text x="217.9" y="133.5">3</text>
<text x="217.9" y="136.1">4</text>
<text x="220.1" y="134.1">OUT</text>
<text x="220.1" y="136.7">ADJ</text>
<text x="225.1" y="134.1">OUT</text>
<text x="226.1" y="136.7">NC</text>
<text x="229.4" y="133.3">6</text>
<text x="229.4" y="136">5</text>
<text x="233.8" y="136.1">1N4148W-E3-08</text>
<text x="237.1" y="132">D2</text>
<text x="251.7" y="136.1">MOTOR_HALL_P5V5</text>
<text x="144.7" y="143.2" transform="rotate(-90 144.7 143.2)">3</text>
<text x="151.8" y="140.8">BSZ086P03NS3_G</text>
<text x="176.1" y="140.8" transform="rotate(-90 176.1 140.8)">1</text>
<text x="181.8" y="140">(NC)</text>
<text x="182.5" y="138">R7</text>
<text x="193.7" y="143.2" transform="rotate(-90 193.7 143.2)">3</text>
<text x="203.5" y="140.1">R57</text>
<text x="203.5" y="142.1">1KΩ</text>
<text x="220.1" y="140.8">LM317LIDR</text>
<text x="107.4" y="149.3">[3]</text>
<text x="111.8" y="149.4">THROTTLE_ON</text>
<text x="131.6" y="147.3">10KΩ</text>
<text x="132" y="145.3">R52</text>
<text x="137.9" y="148.5">1</text>
<text x="181" y="145.3">R51</text>
<text x="181.2" y="147.3">(NC)</text>
<text x="186.9" y="148.5">1</text>
<text x="138.5" y="150.7">Q11</text>
<text x="144.7" y="155.2" transform="rotate(-90 144.7 155.2)">2</text>
<text x="156.8" y="151.3">THROTTLE/MOTOR_HALL_OFF</text>
<text x="173.7" y="153.2">[3]</text>
<text x="187.5" y="150.7">Q12</text>
<text x="193.7" y="155.2" transform="rotate(-90 193.7 155.2)">2</text>
<text x="203.4" y="151.9">3.4KΩ</text>
<text x="204.2" y="150.1">R56</text>
<text x="132.9" y="156.5">2SC3265-Y,LF(NC)</text>
<text x="181.9" y="156.5">2SC3265-Y,LF(NC)</text>
<text x="45.1" y="168.6">SH1</text>
<text x="45.6" y="170.5">SCREW HOLE(3mm)</text>
<text x="45.1" y="175.3">SH2</text>
<text x="45.6" y="177.1">SCREW HOLE(3mm)</text>
<text x="45.1" y="181.9">SH3</text>
<text x="45.6" y="183.7">SCREW HOLE(3mm)</text>
<text x="45.1" y="188.5">SH4</text>
<text x="45.6" y="190.3">SCREW HOLE(3mm)</text>
</g>
</svg>
